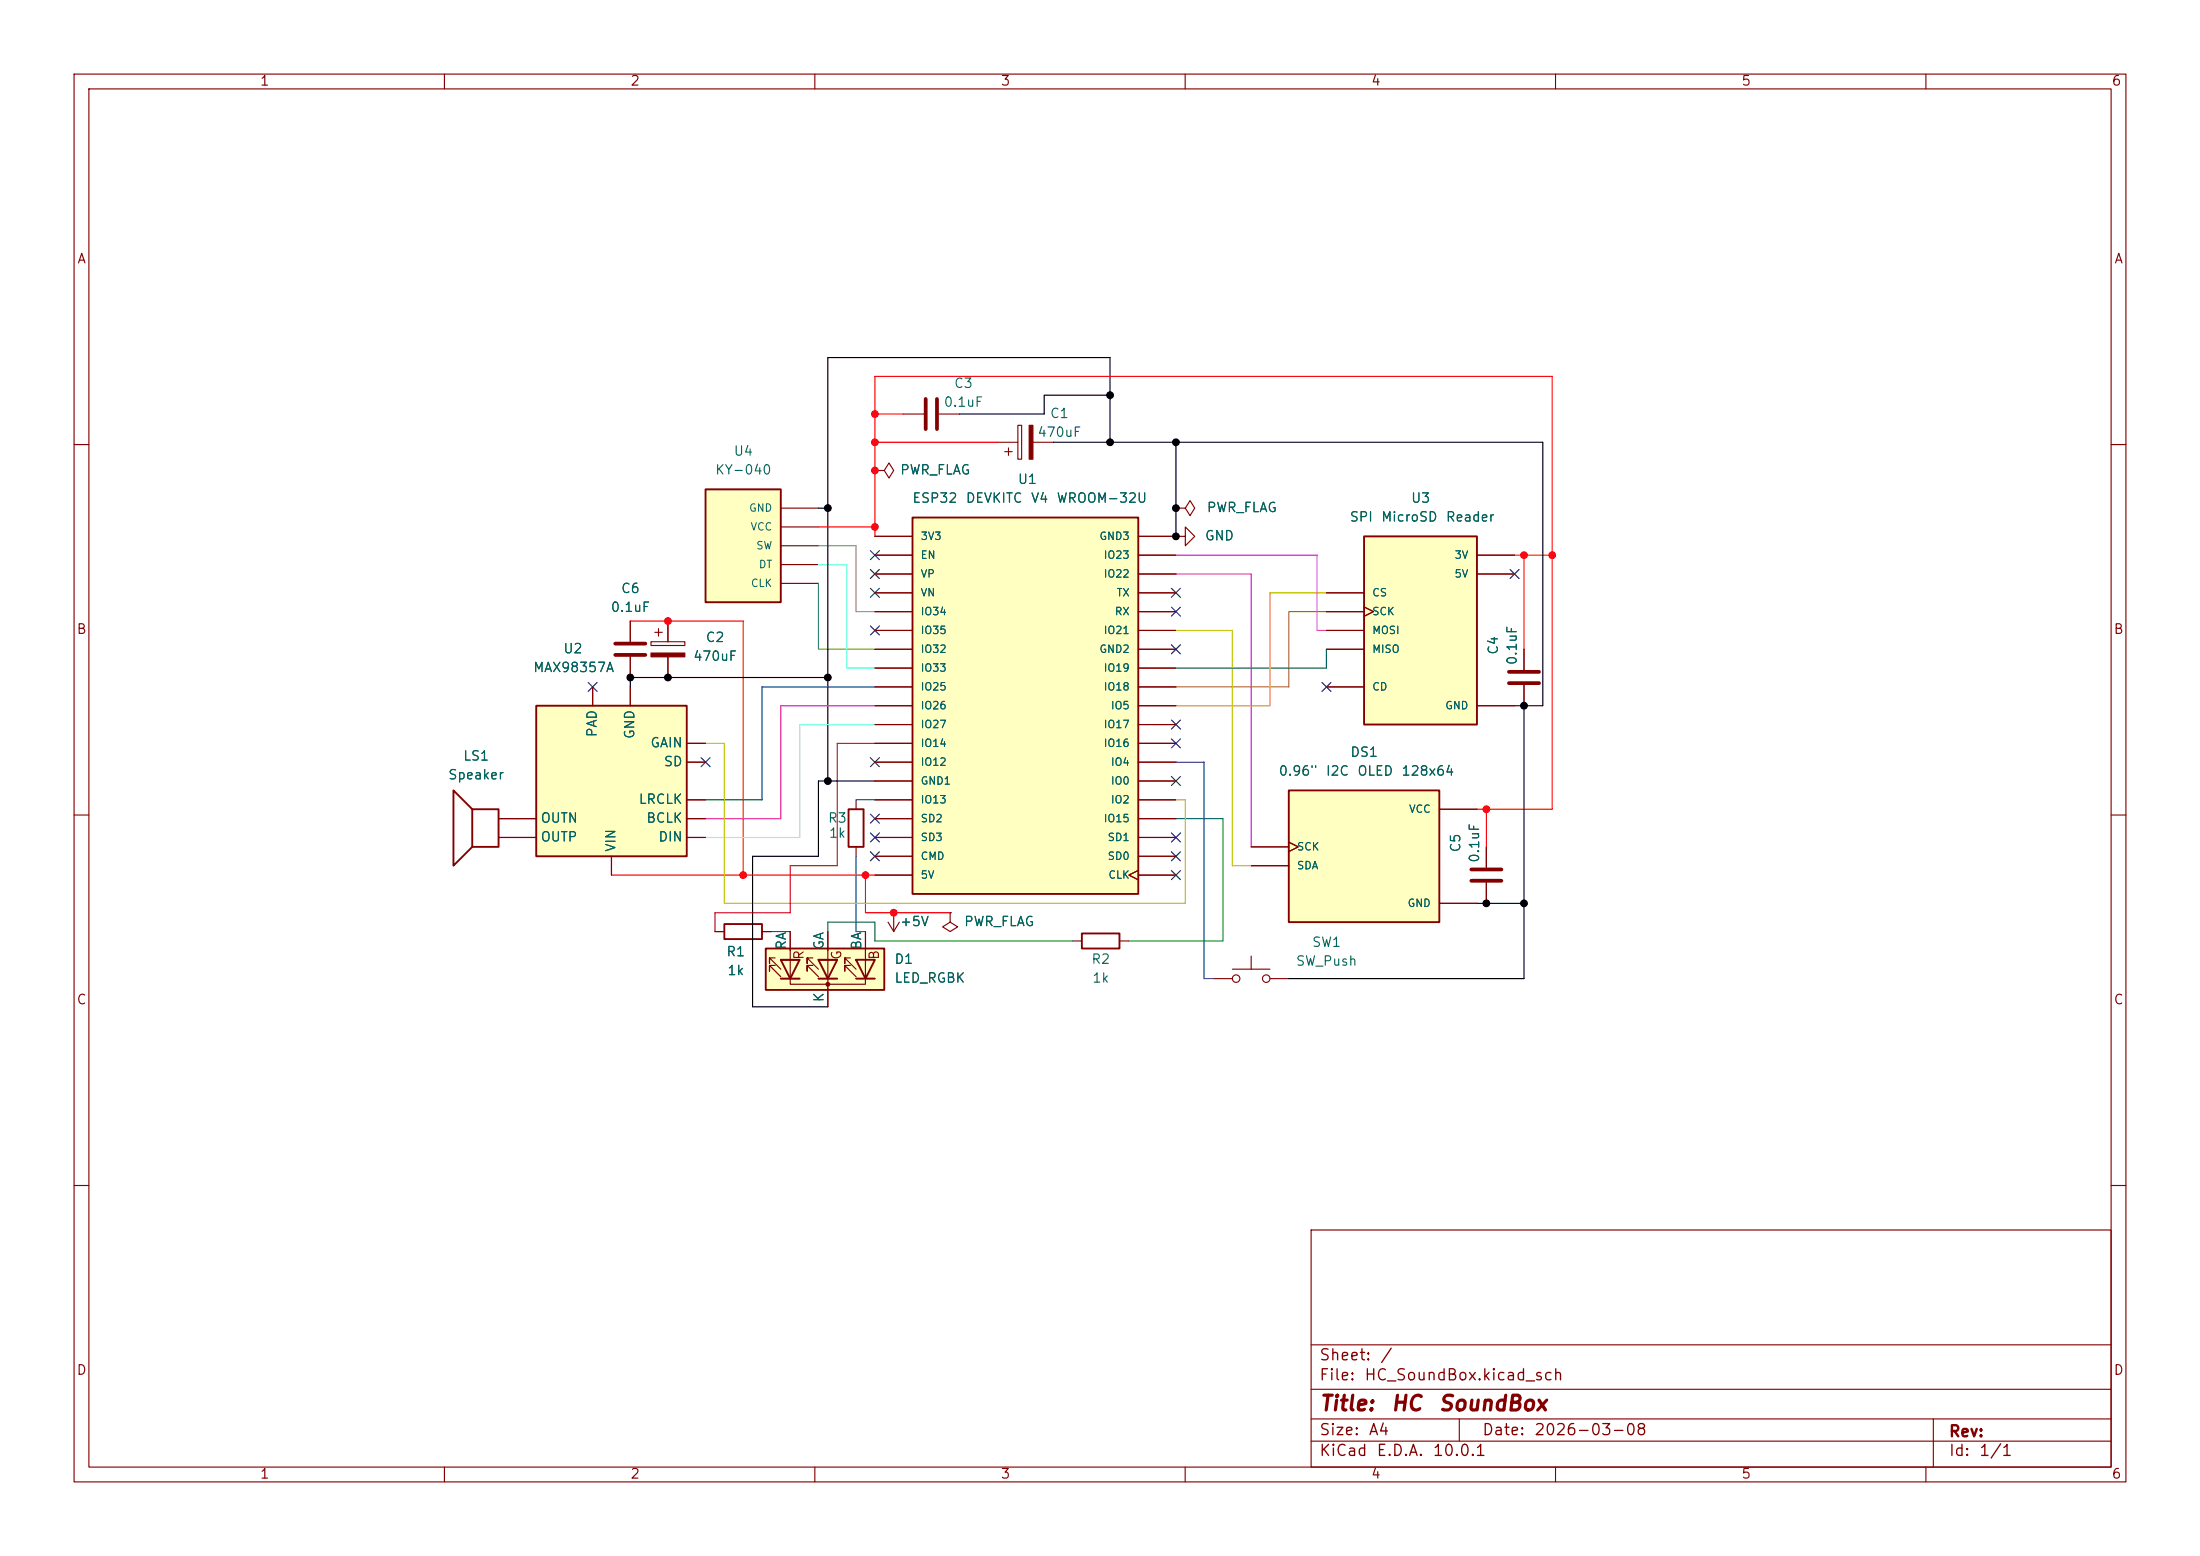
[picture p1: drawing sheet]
<svg xmlns="http://www.w3.org/2000/svg" width="297mm" height="210mm" viewBox="0 0 297 210" stroke-linecap="round" stroke-linejoin="round" font-family="sans-serif">
<g fill="none" stroke="#840000" stroke-width=".15">
<path d="M10 10h277v190h-277zM12 12h273v186h-273zM60 10v2M110 10v2M160 10v2M210 10v2M260 10v2M10 60h2M285 60h2M10 110h2M285 110h2M10 160h2"/>
<path d="M177 166h108v32h-108zM285 160h2M60 198v2M110 198v2M160 198v2M177 194.5h108M177 191.5h108M177 187.5h108M177 181.5h108M197 191.5v3M210 198v2M260 198v2"/>
<path d="M261 191.5v6.5"/>
</g>
<path d="M123.2 69.9h30.5v50.8h-30.5z" fill="#ffffc2"/>
<path d="M123.2 69.9h30.5v50.8h-30.5z" fill="none" stroke="#840000" stroke-width=".25"/>
<g fill="none" stroke="#840000" stroke-width=".15">
<path d="M118.1 72.4h5.1M118.1 74.9h5.1M118.1 77.5h5.1M153.7 72.4h5M153.7 74.9h5M153.7 77.5h5M87.9 86.6h4.6v.5h-4.6zM88.4 85.3h1M88.9 84.8v1.1M90.2 83.8v2.8M90.2 88.6v2.8M118.1 82.6h5.1"/>
<path d="M118.1 85.1h5.1M118.1 87.6h5.1M118.1 90.2h5.1M118.1 92.7h5.1M118.1 95.3h5.1M118.1 97.8h5.1M118.1 80h5.1M153.7 82.6h5M153.7 85.1h5M153.7 87.6h5M153.7 90.2h5M153.7 92.7h5"/>
<path d="M153.7 95.3h5M153.7 97.8h5M153.7 80h5M118.1 100.3h5.1M118.1 102.9h5.1M118.1 105.4h5.1M118.1 108h5.1M118.1 110.5h5.1M118.1 113h5.1M118.1 115.6h5.1M118.1 118.1h5.1M153.7 117.5l-1.3 .6 1.3 .6"/>
<path d="M153.7 100.3h5M153.7 102.9h5M153.7 105.4h5M153.7 108h5M153.7 110.5h5M153.7 113h5M153.7 115.6h5M153.7 118.1h5"/>
</g>
<path d="M87.9 88.1h4.6v.5h-4.6z" fill="#840000" stroke="#840000" stroke-width=".15"/>
<path d="M72.4 95.3h20.3v20.3h-20.3z" fill="#ffffc2"/>
<path d="M72.4 95.3h20.3v20.3h-20.3zM63.8 109.2h3.5v5.1h-3.5zM63.8 109.2l-2.6-2.5v10.1l2.6-2.5M97.8 124.7h5.1v2h-5.1z" fill="none" stroke="#840000" stroke-width=".25"/>
<g fill="none" stroke="#840000" stroke-width=".15">
<path d="M121.9 55.9h2.8M126.7 55.9h2.8M80 92.7v2.6M85.1 92.7v2.6M205.7 87.6v2.8M205.7 92.5v2.8M67.3 113h5.1M67.3 110.5h5.1M82.5 115.6v2.5M92.7 113h2.5M92.7 100.3h2.5M92.7 102.9h2.5"/>
<path d="M92.7 110.5h2.5M92.7 108h2.5M96.5 125.7h1.3M102.9 125.7h1.2"/>
</g>
<path d="M125 53.8v4.1M126.5 53.8v4.1M203.7 90.7h4.1M203.7 92.2h4.1" fill="none" stroke="#840000" stroke-width=".51"/>
<path d="M184.1 72.4h15.3v25.4h-15.3z" fill="#ffffc2"/>
<path d="M184.1 72.4h15.3v25.4h-15.3z" fill="none" stroke="#840000" stroke-width=".25"/>
<g fill="none" stroke="#840000" stroke-width=".15">
<path d="M134.6 59.7h2.8M137.4 57.4h.5v4.6h-.5zM139.4 59.7h2.8M135.6 61h1.1M136.1 60.5v1M158.7 72.4h1.3v-1.3l1.3 1.3-1.3 1.3v-1.3M158.7 72.4h.1M199.4 74.9h5.1M199.4 77.5h5.1M179.1 92.7h5M179.1 80h5M179.1 85.1h5"/>
<path d="M179.1 87.6h5M179.1 82.6h5M184.1 81.9l1.3 .7-1.3 .6M199.4 95.3h5.1"/>
</g>
<path d="M138.9 57.4h.5v4.6h-.5z" fill="#840000" stroke="#840000" stroke-width=".15"/>
<path d="M95.2 66h10.2v15.3h-10.2z" fill="#ffffc2"/>
<path d="M95.2 66h10.2v15.3h-10.2zM114.6 109.2h2v5.1h-2zM146 126h5.1v2h-5.1z" fill="none" stroke="#840000" stroke-width=".25"/>
<g fill="none" stroke="#840000" stroke-width=".15">
<path d="M105.4 78.7h5.1M105.4 76.2h5.1M105.4 68.6h5.1M105.4 73.7h5.1M105.4 71.1h5.1M118.1 63.5h1.3l.6-1 .6 1-.6 1-.6-1M118.1 63.5h.1M158.7 68.6h1.3l.7-1 .6 1-.6 1-.7-1M158.7 68.6h.1M85.1 83.8v2.8M85.1 88.6v2.8M115.6 108v1.2"/>
<path d="M115.6 114.3v1.3M200.7 114.3v2.8M200.7 119.1v2.8M119.9 124.5l.7 1.2M120.6 123.2h.1M120.6 123.2v2.5M121.4 124.5l-.8 1.2M128.3 123.2v1.3l1 .6-1 .6-1-.6 1-.6M128.3 123.2h.1M144.8 127h1.2M151.1 127h1.3M163.8 132.1h2.6"/>
<path d="M166.4 130.8h5M168.9 129v1.8M171.4 132.1h2.6"/>
<circle cx="166.9" cy="132.1" r=".51"/>
<circle cx="170.9" cy="132.1" r=".51"/>
</g>
<path d="M83.1 86.9h4M83.1 88.4h4M198.6 117.3h4.1M198.6 118.9h4.1" fill="none" stroke="#840000" stroke-width=".51"/>
<path d="M103.4 128h16v5.6h-16z" fill="#ffffc2"/>
<circle cx="111.8" cy="132.8" r=".25" fill="#840000" stroke="#840000" stroke-width=".15"/>
<path d="M103.4 128h16v5.6h-16zM105.4 129.5h2.5l-1.2 2.6zM105.4 132.1h2.5M110.5 129.5h2.5l-1.2 2.6zM110.5 132.1h2.5M115.6 129.5h2.5l-1.3 2.6zM115.6 132.1h2.5" fill="none" stroke="#840000" stroke-width=".25"/>
<g fill="none" stroke="#840000" stroke-width=".15">
<path d="M104.6 130.3h-.7v.8v-.8l1.5 1.5M104.6 129.3h-.7v.7v-.7l1.5 1.5M105.4 132.1h2.5M105.4 129.5h.1M105.4 129.5h2.5zM106.7 125.7v7.1h10.1v-1M109.7 130.3h-.7v.8v-.8l1.5 1.5M109.7 129.3h-.7v.7v-.7l1.5 1.5M110.5 132.1h2.5M110.5 129.5h.1M110.5 129.5h2.5zM111.8 125.7v10.2"/>
<path d="M114.8 130.3h-.8v.8v-.8l1.6 1.5M114.8 129.3h-.8v.7v-.7l1.6 1.5M116.8 125.7v6.4"/>
</g>
<path d="M174 106.7h20.3v17.8h-20.3z" fill="#ffffc2"/>
<path d="M174 106.7h20.3v17.8h-20.3z" fill="none" stroke="#840000" stroke-width=".25"/>
<g fill="none" stroke="#840000" stroke-width=".15">
<path d="M118.1 63.5h.1M118.1 74.9h5.1M118.1 77.5h5.1M118.1 72.4h5.1M153.7 74.9h5M153.7 77.5h5M153.7 72.4h5M158.7 72.4h.1M158.7 68.6h.1M199.4 74.9h5.1M199.4 77.5h5.1M80 92.7v2.6"/>
<path d="M85.1 83.8v2.8M85.1 88.6v2.8M85.1 92.7v2.6M90.2 83.8v2.8M90.2 88.6v2.8M118.1 92.7h5.1M118.1 80h5.1M118.1 95.3h5.1M118.1 85.1h5.1M118.1 87.6h5.1M118.1 82.6h5.1M118.1 90.2h5.1"/>
<path d="M118.1 97.8h5.1M153.7 92.7h5M153.7 80h5M153.7 95.3h5M153.7 85.1h5M153.7 87.6h5M153.7 82.6h5M153.7 90.2h5M153.7 97.8h5M179.1 92.7h5M179.1 80h5M179.1 85.1h5"/>
<path d="M179.1 87.6h5M179.1 82.6h5M184.1 81.9l1.3 .7-1.3 .6M199.4 95.3h5.1M205.7 87.6v2.8M205.7 92.5v2.8M67.3 113h5.1M67.3 110.5h5.1M82.5 115.6v2.5M92.7 113h2.5M92.7 110.5h2.5M92.7 100.3h2.5"/>
<path d="M92.7 102.9h2.5M92.7 108h2.5M118.1 113h5.1M118.1 110.5h5.1M118.1 100.3h5.1M118.1 102.9h5.1M118.1 108h5.1M118.1 105.4h5.1M118.1 115.6h5.1M118.1 118.1h5.1M153.7 117.5l-1.3 .6 1.3 .6M153.7 113h5"/>
<path d="M153.7 110.5h5M153.7 100.3h5M153.7 102.9h5M153.7 108h5M153.7 105.4h5M153.7 115.6h5M153.7 118.1h5M168.9 114.3h5.1M168.9 116.8h5.1M174 113.7l1.3 .6-1.3 .6M194.3 109.2h5.1M200.7 114.3v2.8"/>
<path d="M200.7 119.1v2.8M96.5 125.7h1.3M102.9 125.7h1.2M106.7 125.7v2.6M111.8 125.7v2.6M111.8 133.4v2.5M116.8 125.7v2.6M120.6 123.2h.1M128.3 123.2h.1M194.3 121.9h5.1"/>
</g>
<path d="M142.2 59.7h66.1v35.6h-3.8M149.9 53.3h-8.9v2.6h-11.5M149.9 59.7v-11.4h-38.1v57.1M158.7 59.7v12.7M110.5 68.6h1.3M111.8 91.4h-26.7v1.3M205.7 95.3v36.8h-31.7M118.1 105.4h-7.6v10.2h-8.9v20.3h10.2M199.4 121.9h6.3" fill="none" stroke="#000" stroke-width=".15"/>
<path d="M179.1 82.6h-5.1v10.1h-15.3" fill="none" stroke="#848400" stroke-width=".15"/>
<path d="M158.7 110.5h6.4v16.5h-12.7M104.1 125.7h2.6M111.8 125.7v-1.2h6.3v2.5h26.7" fill="none" stroke="#009600" stroke-width=".15"/>
<path d="M118.1 55.9h3.8M118.1 59.7h16.5M110.5 71.1h7.6M118.1 72.4v-21.6h91.4v58.4h-10.1M204.5 74.9h5M205.7 74.9v12.7M85.1 83.8h15.2v34.3M82.5 118.1h35.6M116.8 118.1v5.1h11.5M200.7 109.2v5.1" fill="none" stroke="#f00" stroke-width=".15"/>
<path d="M115.6 115.6v10.1h1.2M115.6 108h2.5M158.7 102.9h3.9v29.2h1.2" fill="none" stroke="#00f" stroke-width=".15"/>
<path d="M118.1 100.3h-5.1v16.5h-6.3v6.4h-10.2v2.5" fill="none" stroke="#c20000" stroke-width=".15"/>
<path d="M158.7 85.1h7.7v31.7h2.5M95.2 100.3h2.6v21.6h62.2v-13.9h-1.3" fill="none" stroke="#c2c200" stroke-width=".15"/>
<path d="M158.7 77.5h10.2v36.8M118.1 95.3h-12.7v15.2h-10.2" fill="none" stroke="#c200c2" stroke-width=".15"/>
<path d="M179.1 80h-7.7v15.3h-12.7" fill="none" stroke="#f90" stroke-width=".15"/>
<path d="M110.5 73.7h5.1v8.9h2.5" fill="none" stroke="#848484" stroke-width=".15"/>
<path d="M158.7 74.9h19.1v10.2h1.3" fill="none" stroke="#f0f" stroke-width=".15"/>
<path d="M179.1 87.6v2.6h-20.4" fill="none" stroke="#008400" stroke-width=".15"/>
<path d="M118.1 92.7h-15.2v15.3h-7.7" fill="none" stroke="#0000c2" stroke-width=".15"/>
<path d="M110.5 76.2h3.8v14h3.8M118.1 97.8h-10.2v15.2h-12.7" fill="none" stroke="#0ff" stroke-width=".15"/>
<path d="M110.5 78.7v8.9h7.6" fill="none" stroke="#0f0" stroke-width=".15"/>
<g fill="none" stroke="#000084" stroke-width=".15">
<path d="M117.5 74.3l1.2 1.2M117.5 76.9l1.2 1.2M117.5 79.4l1.2 1.2M118.7 74.3l-1.2 1.2M118.7 76.9l-1.2 1.2M118.7 79.4l-1.2 1.2M158.1 79.4l1.3 1.2M159.4 79.4l-1.3 1.2M203.9 76.9l1.2 1.2M205.1 76.9l-1.2 1.2M79.4 92.1l1.2 1.2M80.6 92.1l-1.2 1.2"/>
<path d="M117.5 84.5l1.2 1.2M118.7 84.5l-1.2 1.2M158.1 81.9l1.3 1.3M158.1 87l1.3 1.2M158.1 97.2l1.3 1.2M158.1 99.7l1.3 1.2M159.4 81.9l-1.3 1.3M159.4 87l-1.3 1.2M159.4 97.2l-1.3 1.2M159.4 99.7l-1.3 1.2M178.5 92.1l1.2 1.2M179.7 92.1l-1.2 1.2"/>
<path d="M94.6 102.3l1.3 1.2M95.9 102.3l-1.3 1.2M117.5 109.9l1.2 1.2M117.5 115l1.2 1.2M117.5 102.3l1.2 1.2M117.5 112.4l1.2 1.2M118.7 109.9l-1.2 1.2M118.7 115l-1.2 1.2M118.7 102.3l-1.2 1.2M118.7 112.4l-1.2 1.2M158.1 117.5l1.3 1.2M158.1 112.4l1.3 1.2"/>
<path d="M158.1 115l1.3 1.2M158.1 104.8l1.3 1.2M159.4 117.5l-1.3 1.2M159.4 112.4l-1.3 1.2M159.4 115l-1.3 1.2M159.4 104.8l-1.3 1.2"/>
</g>
<g fill="#000" stroke="#000" stroke-width=".14">
<circle cx="149.9" cy="53.3" r=".46"/>
<circle cx="149.9" cy="59.7" r=".46"/>
<circle cx="158.7" cy="59.7" r=".46"/>
<circle cx="111.8" cy="68.6" r=".46"/>
<circle cx="158.7" cy="68.6" r=".46"/>
<circle cx="158.7" cy="72.4" r=".46"/>
<circle cx="85.1" cy="91.4" r=".46"/>
<circle cx="90.2" cy="91.4" r=".46"/>
<circle cx="111.8" cy="91.4" r=".46"/>
<circle cx="205.7" cy="95.3" r=".46"/>
<circle cx="111.8" cy="105.4" r=".46"/>
<circle cx="200.7" cy="121.9" r=".46"/>
<circle cx="205.7" cy="121.9" r=".46"/>
</g>
<g fill="#f00" stroke="#f00" stroke-width=".14">
<circle cx="90.2" cy="83.8" r=".46"/>
<circle cx="116.8" cy="118.1" r=".46"/>
<circle cx="209.5" cy="74.9" r=".46"/>
<circle cx="205.7" cy="74.9" r=".46"/>
<circle cx="118.1" cy="71.1" r=".46"/>
<circle cx="118.1" cy="59.7" r=".46"/>
<circle cx="118.1" cy="55.9" r=".46"/>
<circle cx="118.1" cy="63.5" r=".46"/>
<circle cx="200.7" cy="109.2" r=".46"/>
<circle cx="100.3" cy="118.1" r=".46"/>
<circle cx="120.6" cy="123.2" r=".46"/>
</g>
<g font-size="2" fill="#840000">
<text x="178" y="190.9">Title:</text>
<text x="187.7" y="190.9">HC</text>
<text x="194.1" y="190.9">SoundBox</text>
</g>
<g font-size="1.5" fill="#840000">
<text x="178" y="184">Sheet:</text>
<text x="186.2" y="184">/</text>
<text x="178" y="186.7">File:</text>
<text x="184.1" y="186.7">HC_SoundBox.kicad_sch</text>
<text x="178" y="196.9">KiCad</text>
<text x="178" y="194.1">Size:</text>
<text x="184.7" y="194.1">A4</text>
<text x="185.7" y="196.9">E.D.A.</text>
<text x="193.3" y="196.9">10.0.1</text>
<text x="200" y="194.1">Date:</text>
<text x="207" y="194.1">2026-03-08</text>
<text x="263" y="194.3">Rev:</text>
<text x="263" y="196.9">Id:</text>
<text x="267.1" y="196.9">1/1</text>
</g>
<g font-size="1.3" fill="#840000">
<text x="35" y="11.9">1</text>
<text x="85" y="11.9">2</text>
<text x="135" y="11.9">3</text>
<text x="185" y="11.9">4</text>
<text x="235" y="11.9">5</text>
<text x="285" y="11.9">6</text>
<text x="10.3" y="35.9">A</text>
<text x="285.3" y="35.9">A</text>
<text x="10.3" y="85.9">B</text>
<text x="285.3" y="85.9">B</text>
<text x="108.8" y="129.6" transform="rotate(-90 108.8 129.6)">R</text>
<text x="113.9" y="129.6" transform="rotate(-90 113.9 129.6)">G</text>
<text x="119" y="129.6" transform="rotate(-90 119 129.6)">B</text>
<text x="10.3" y="135.9">C</text>
<text x="285.3" y="135.9">C</text>
<text x="10.3" y="185.9">D</text>
<text x="285.3" y="185.9">D</text>
<text x="35" y="199.9">1</text>
<text x="85" y="199.9">2</text>
<text x="135" y="199.9">3</text>
<text x="185" y="199.9">4</text>
<text x="235" y="199.9">5</text>
<text x="285" y="199.9">6</text>
</g>
<g font-size="1.3" fill="#006464">
<text x="128.7" y="52.7">C3</text>
<text x="127.3" y="55.2">0.1uF</text>
<text x="140" y="59.3">470uF</text>
<text x="141.7" y="56.7">C1</text>
<text x="96.4" y="64.4">KY-040</text>
<text x="99" y="61.8">U4</text>
<text x="121.4" y="64.4">PWR_FLAG</text>
<text x="137.3" y="65.6">U1</text>
<text x="123.1" y="68.2">ESP32</text>
<text x="130.3" y="68.2">DEVKITC</text>
<text x="139.1" y="68.2">V4</text>
<text x="142.5" y="68.2">WROOM-32U</text>
<text x="162.8" y="69.4">PWR_FLAG</text>
<text x="182.1" y="70.7">SPI</text>
<text x="186.4" y="70.7">MicroSD</text>
<text x="190.4" y="68.2">U3</text>
<text x="195.1" y="70.7">Reader</text>
<text x="162.6" y="73.3">GND</text>
<text x="82.4" y="82.9">0.1uF</text>
<text x="83.7" y="80.4">C6</text>
<text x="76" y="88.5">U2</text>
<text x="93.5" y="89.5">470uF</text>
<text x="95.2" y="87">C2</text>
<text x="202.5" y="88.5" transform="rotate(-90 202.5 88.5)">C4</text>
<text x="205.1" y="89.9" transform="rotate(-90 205.1 89.9)">0.1uF</text>
<text x="71.9" y="91">MAX98357A</text>
<text x="80.9" y="99.6" transform="rotate(-90 80.9 99.6)">PAD</text>
<text x="86" y="99.8" transform="rotate(-90 86 99.8)">GND</text>
<text x="87.7" y="101.2">GAIN</text>
<text x="60.4" y="105.5">Speaker</text>
<text x="62.4" y="103">LS1</text>
<text x="89.5" y="103.7">SD</text>
<text x="172.5" y="105">0.96&quot;</text>
<text x="178.9" y="105">I2C</text>
<text x="182.2" y="102.5">DS1</text>
<text x="183.2" y="105">OLED</text>
<text x="189.1" y="105">128x64</text>
<text x="72.9" y="113.9">OUTP</text>
<text x="72.9" y="111.4">OUTN</text>
<text x="86.1" y="108.8">LRCLK</text>
<text x="87.2" y="111.4">BCLK</text>
<text x="88.8" y="113.9">DIN</text>
<text x="111.7" y="111.4">R3</text>
<text x="111.8" y="113.4">1k</text>
<text x="83.4" y="115.1" transform="rotate(-90 83.4 115.1)">VIN</text>
<text x="197.5" y="115.1" transform="rotate(-90 197.5 115.1)">C5</text>
<text x="200" y="116.5" transform="rotate(-90 200 116.5)">0.1uF</text>
<text x="121.4" y="125.3">+5V</text>
<text x="130.1" y="125.3">PWR_FLAG</text>
<text x="98" y="129.4">R1</text>
<text x="98.1" y="131.9">1k</text>
<text x="106.4" y="128.3" transform="rotate(-90 106.4 128.3)">RA</text>
<text x="111.5" y="128.3" transform="rotate(-90 111.5 128.3)">GA</text>
<text x="116.6" y="128.3" transform="rotate(-90 116.6 128.3)">BA</text>
<text x="120.7" y="130.4">D1</text>
<text x="147.2" y="130.4">R2</text>
<text x="174.9" y="130.7">SW_Push</text>
<text x="177" y="128.1">SW1</text>
<text x="111.5" y="135.4" transform="rotate(-90 111.5 135.4)">K</text>
<text x="120.7" y="132.9">LED_RGBK</text>
<text x="147.4" y="132.9">1k</text>
</g>
<g font-size="1" fill="#006464">
<text x="101" y="69.3">GND</text>
<text x="101.2" y="71.9">VCC</text>
<text x="102" y="74.4">SW</text>
<text x="102.3" y="76.9">DT</text>
<text x="124.2" y="73.1">3V3</text>
<text x="124.2" y="75.7">EN</text>
<text x="148.3" y="73.1">GND3</text>
<text x="148.9" y="75.7">IO23</text>
<text x="196.3" y="75.7">3V</text>
<text x="101.3" y="79.5">CLK</text>
<text x="124.2" y="83.3">IO34</text>
<text x="124.2" y="78.2">VP</text>
<text x="124.2" y="80.7">VN</text>
<text x="148.9" y="78.2">IO22</text>
<text x="150.4" y="83.3">RX</text>
<text x="150.7" y="80.7">TX</text>
<text x="185.2" y="80.7">CS</text>
<text x="185.2" y="83.3">SCK</text>
<text x="196.3" y="78.2">5V</text>
<text x="124.2" y="85.8">IO35</text>
<text x="124.2" y="88.4">IO32</text>
<text x="148.3" y="88.4">GND2</text>
<text x="148.9" y="85.8">IO21</text>
<text x="185.2" y="85.8">MOSI</text>
<text x="185.2" y="88.4">MISO</text>
<text x="124.2" y="90.9">IO33</text>
<text x="124.2" y="93.4">IO25</text>
<text x="124.2" y="96">IO26</text>
<text x="148.9" y="93.4">IO18</text>
<text x="148.9" y="90.9">IO19</text>
<text x="149.9" y="96">IO5</text>
<text x="185.2" y="93.4">CD</text>
<text x="195" y="96">GND</text>
<text x="124.2" y="98.5">IO27</text>
<text x="124.2" y="101.1">IO14</text>
<text x="148.9" y="101.1">IO16</text>
<text x="148.9" y="98.5">IO17</text>
<text x="124.2" y="103.6">IO12</text>
<text x="124.2" y="106.1">GND1</text>
<text x="149.9" y="106.1">IO0</text>
<text x="149.9" y="103.6">IO4</text>
<text x="124.2" y="108.7">IO13</text>
<text x="124.2" y="111.2">SD2</text>
<text x="124.2" y="113.8">SD3</text>
<text x="148.9" y="111.2">IO15</text>
<text x="149.4" y="113.8">SD1</text>
<text x="149.9" y="108.7">IO2</text>
<text x="190.1" y="110">VCC</text>
<text x="124.2" y="116.3">CMD</text>
<text x="124.2" y="118.8">5V</text>
<text x="149.4" y="116.3">SD0</text>
<text x="149.5" y="118.8">CLK</text>
<text x="175" y="115">SCK</text>
<text x="175" y="117.6">SDA</text>
<text x="189.9" y="122.7">GND</text>
</g>
</svg>
